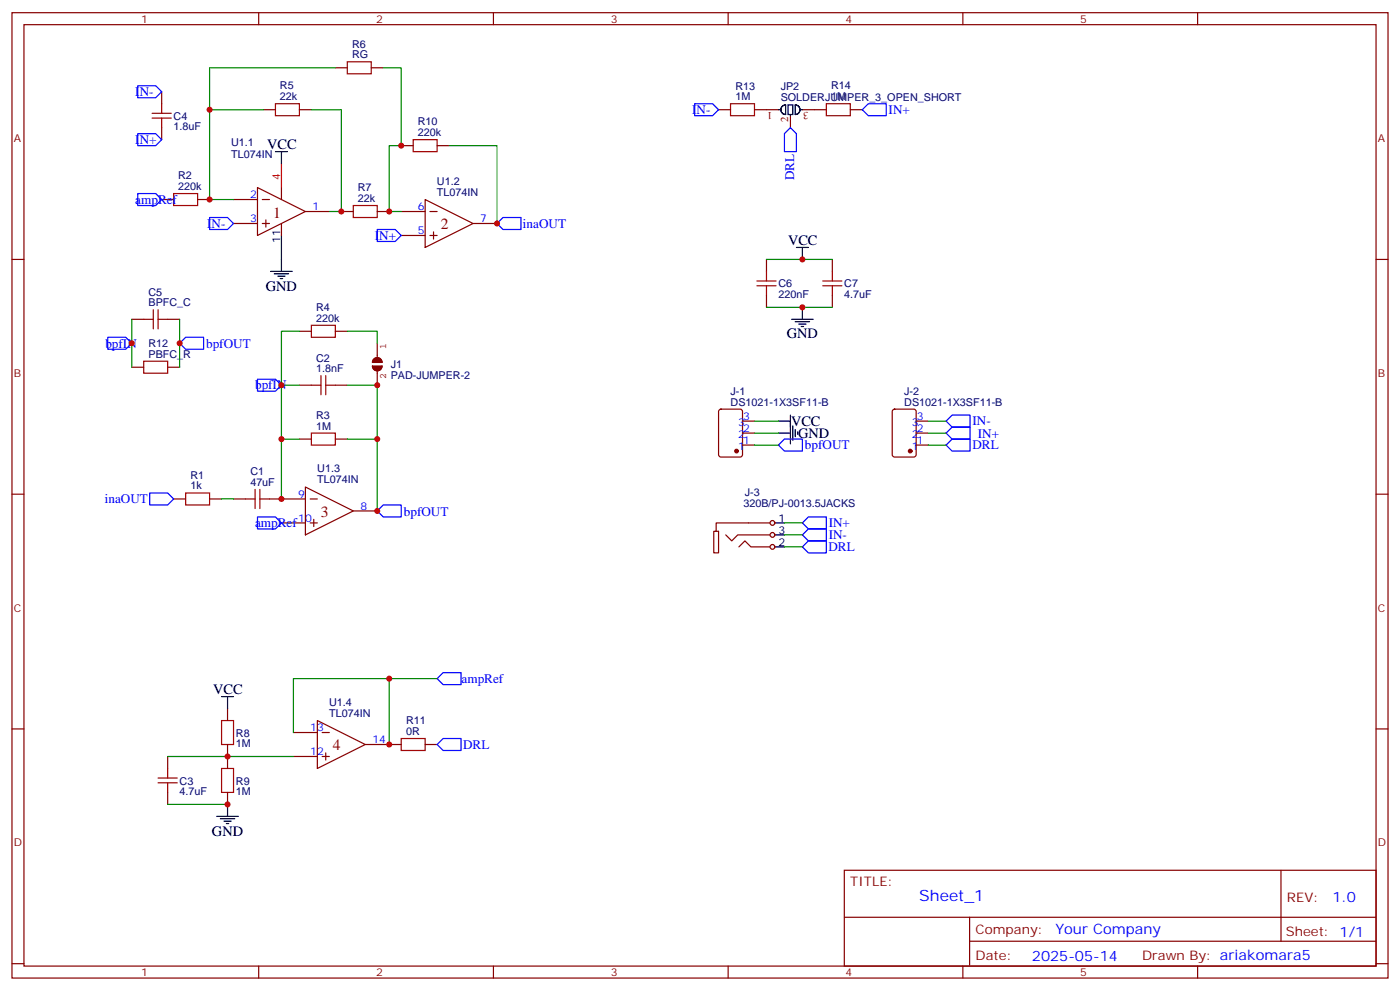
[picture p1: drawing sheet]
<svg xmlns="http://www.w3.org/2000/svg" width="412mm" height="292mm" viewBox="0 0 412 292" stroke-linecap="round" stroke-linejoin="round" font-family="sans-serif">
<g fill="none" stroke="#870000" stroke-width=".35">
<path d="M3.5 3.7h405.4v284.4h-405.4zM7.1 7.3h398.2v277.3h-398.2zM76.2 3.7v3.6M98.8 20h3.5M109.4 20h3.5M145.3 3.7v3.6M214.5 3.7v3.6M283.6 3.7v3.6M352.8 3.7v3.6M47.6 27v3.6M47.6 37.6v3.5M77.6 32.3h3.5"/>
<path d="M88.2 32.3h3.5M211.7 32.3h3.5M222.2 32.3h3.6M239.9 32.3h3.5M250.5 32.3h3.5M47.6 58.8h3.6M58.2 58.8h3.5M68.8 58.8h7M75.8 55.2l14.2 7.1-14.2 7.1zM77.3 58.8h2.1M82.9 55.2v3.6M118.2 42.9h3.5"/>
<path d="M125.2 58.8l14.1 7-14.1 7.1zM128.8 42.9h3.5M3.5 76.4h3.6M68.8 65.8h7M77.3 65.8h2.1M78.3 64.8v2.1M82.9 65.8v3.6M90 62.3h7M100.5 62.3h3.6M111.1 62.3h3.6M118.2 62.3h7M118.2 69.4h7"/>
<path d="M126.6 62.3h2.2M126.6 69.4h2.2M127.7 68.3v2.1M139.3 65.8h7.1M225.8 76.4v3.5M245.2 76.4v3.5M405.3 76.4h3.6M38.8 94.1h3.5M49.4 94.1h3.5M88.2 97.6h3.5M98.8 97.6h3.5M225.8 87v3.5"/>
<path d="M245.2 87v3.5M38.8 108.2h3.5M49.4 108.2h3.5M88.2 113.5h3.5M98.8 113.5h3.5M88.2 129.3h3.5M98.8 129.3h3.5M211.9 120.7l.5-.2h5.6l.7 .4v13l-.4 .7h-5.9l-.7-.4v-13zM218.7 131.1h3.5M218.7 127.6h3.5M218.7 124h3.5M263.1 120.7l.4-.2h5.7l.6 .4 .1 13-.5 .7h-5.9l-.6-.4-.1-13z"/>
<path d="M269.9 131.1h3.5M269.9 127.6h3.5M269.9 124h3.5M3.5 145.6h3.6M51.2 147h3.5M61.7 147h3.6M68.8 147h3.5M79.4 147h10.6M82.9 154h7.1M90 143.4l14.1 7.1-14.1 7.1zM91.4 147h2.1M91.4 154h2.1"/>
<path d="M92.4 153v2.1M104.1 150.5h7M213.8 157.6l1.7 1.7 1.8-1.7h10.2M227.5 154h-16.5v2.5h-.7v6.3h1.4v-6.3h-.7M405.3 145.6h3.6M217.7 161.1l1.7-1.8 1.8 1.8h6.3M3.5 214.7h3.6M67 208.7v3.5M67 219.3v7M86.4 215.8h7.1M93.5 212.2l14.1 7.1-14.1 7zM94.9 215.8h2.1"/>
<path d="M107.6 219.3h10.6M125.2 219.3h3.6M405.3 214.7h3.6M49.4 222.8v3.5M49.4 233.4v3.5M67 233.4v3.5M86.4 222.8h7.1M94.9 222.8h2.1M96 221.8v2.1M248.7 256.3h156.6v28.3h-156.6zM377.3 256.4v20.8M248.7 270.2h156.5"/>
<path d="M285.6 277.2h119.6M285.6 270.2v14.1M3.5 283.8h3.6M76.2 284.6v3.5M145.3 284.6v3.5M214.5 284.6v3.5M283.6 284.6v3.5M352.8 284.6v3.5M405.3 283.8h3.6"/>
</g>
<g fill="none" stroke="#000" stroke-width=".35">
<path d="M229.3 32.3h.7M231.4 33.7a1.41 1.41 0 0 1-1.4-1.4 1.41 1.41 0 0 1 1.4-1.4v2.8M232.1 30.9h1.4v2.8h-1.4zM232.8 33.7v.4M234.2 30.9a1.41 1.41 0 0 1 1.5 1.4 1.41 1.41 0 0 1-1.5 1.4zM235.7 32.3h.7M81.1 44.7h3.6M82.9 44.7v3.5M79.7 79.9h6.4M82.9 69.4v10.5M234.6 72.9h3.5M236.4 72.9v3.5"/>
<path d="M80.8 80.6h4.2M81.8 81.4h2.2M82.5 82.1h.8M233.2 94.1h6.3M234.2 94.8h4.3M235.3 95.5h2.1M236 96.2h.7M236.4 90.5v3.6M229.3 124h3.5M229.3 127.6h3.5M232.8 122.3v8.4M233.5 125.4v4.3"/>
<path d="M234.2 126.5v2.1M234.9 127.2v.7M227.5 157.6h3.6M227.5 154h3.6M227.5 161.1h3.6M65.3 205.2h3.5M67 205.2v3.5M67 236.9v3.6M63.9 240.5h6.3M64.9 241.2h4.2M66 241.9h2.1M66.7 242.6h.7"/>
</g>
<path d="M82.9 48.2v7" fill="none" stroke="#f00" stroke-width=".35"/>
<g fill="none" stroke="#a10000" stroke-width=".35">
<path d="M102.3 18.2h7.1v3.5h-7.1zM44.8 34.8h5.6M44.8 33.4h5.6M47.6 30.6v2.8M47.6 34.8v2.8M81.1 30.6h7.1v3.5h-7.1zM215.2 30.6h7v3.5h-7zM243.4 30.6h7.1v3.5h-7.1zM51.2 57h7v3.5h-7zM121.7 41.1h7.1v3.6h-7.1zM104.1 60.5h7v3.6h-7zM225.8 79.9v2.9"/>
<path d="M245.2 79.9v2.9M42.3 94.1h2.9M45.2 91.2v5.7M46.6 94.1h2.8M46.6 91.2v5.7M91.7 95.8h7.1v3.5h-7.1zM223 82.8h5.6M223 84.2h5.6M225.8 84.2v2.8M242.4 82.8h5.6M242.4 84.2h5.6M245.2 84.2v2.8"/>
<path d="M42.3 106.4h7.1v3.5h-7.1zM91.7 113.5h2.8M94.5 110.6v5.7M96 113.5h2.8M96 110.6v5.7M91.7 127.6h7.1v3.5h-7.1zM54.7 145.2h7v3.5h-7zM72.3 147h2.8M75.1 144.1v5.7M76.6 147h2.8M76.6 144.1v5.7M65.3 212.2h3.5v7.1h-3.5z"/>
<path d="M118.2 217.5h7v3.6h-7zM46.6 229.2h5.6M46.6 230.6h5.6M49.4 226.3v2.9M49.4 230.6v2.8M65.3 226.3h3.5v7.1h-3.5z"/>
</g>
<g fill="none" stroke="#008700" stroke-width=".35">
<path d="M98.8 20h-37.1v12.3M112.9 20h5.3v22.9h-3.5v19.4h3.5M77.6 32.3h-15.9v26.5h7.1M91.7 32.3h8.8v30h-3.5M132.3 42.9h14.1v22.9M225.8 76.4h19.4M38.8 94.1v14.1M52.9 94.1v14.1M88.2 97.6h-5.3v15.9M102.3 97.6h8.8v3.5M225.8 90.5h19.4M88.2 113.5h-5.3v15.8"/>
<path d="M102.3 113.5h8.8v15.8M88.2 129.3h-5.3v17.7M102.3 129.3h8.8v21.2M222.2 124h7.1M222.2 127.6h7.1M222.2 131.1h7.1M273.4 124h5.3M273.4 127.6h5.3M273.4 131.1h5.3M65.3 147h3.5M114.7 199.9h14.1M86.4 215.8v-15.9h28.3v19.4"/>
<path d="M49.4 222.8h37M49.4 236.9h17.6"/>
</g>
<g fill="none" stroke="#00f" stroke-width=".35">
<path d="M40.6 25.3h5.3l1.7 1.7-1.7 1.8h-5.3zM40.6 39.4h5.3l1.7 1.7-1.7 1.8h-5.3zM204.6 30.6h5.3l1.8 1.7-1.8 1.8h-5.3zM232.8 37.6l1.8 1.8v5.3h-3.5v-5.3zM254 32.3l1.8-1.7h5.3v3.5h-5.3zM40.6 57h5.3l1.7 1.8-1.7 1.7h-5.3zM61.7 64.1h5.3l1.8 1.7-1.8 1.8h-5.3zM111.1 67.6h5.3l1.8 1.8-1.8 1.7h-5.3zM146.4 65.8l1.8-1.7h5.3v3.5h-5.3zM31.7 99.3h5.3l1.8 1.8-1.8 1.8h-5.3zM52.9 101.1l1.8-1.8h5.3v3.6h-5.3zM75.8 111.7h5.3l1.8 1.8-1.8 1.7h-5.3z"/>
<path d="M229.3 131.1l1.8-1.8h5.3v3.6h-5.3zM278.7 131.1l1.8-1.8h5.3v3.6h-5.3zM278.7 127.6l1.8-1.8h5.3v3.5h-5.3zM278.7 124l1.8-1.7h5.3v3.5h-5.3zM44.1 145.2h5.3l1.8 1.8-1.8 1.7h-5.3zM75.8 152.3h5.3l1.8 1.7-1.8 1.8h-5.3zM111.1 150.5l1.8-1.8h5.3v3.6h-5.3zM128.8 199.9l1.7-1.8h5.3v3.5h-5.3zM130.5 217.5h5.3v3.6h-5.3l-1.7-1.8z"/>
</g>
<path d="M225.8 32.3h3.5M232.8 34.1v3.5M236.4 32.3h3.5M109.7 107.8h2.8a1.41 1.41 0 0 1-1.4 1.4 1.41 1.41 0 0 1-1.4-1.4zM110 105.9a1.41 1.41 0 0 1 1.6-.5 1.41 1.41 0 0 1 .9 1.4h-2.8zM111.1 101.1v4.2M111.1 109.2v4.3" fill="none" stroke="#850000" stroke-width=".35"/>
<g fill="#850000" stroke="#850000" stroke-width=".35">
<path d="M109.7 107.8h2.8a1.41 1.41 0 0 1-1.4 1.4 1.41 1.41 0 0 1-1.4-1.4z"/>
<path d="M110 105.9a1.41 1.41 0 0 1 1.6-.5 1.41 1.41 0 0 1 .9 1.4h-2.8z"/>
</g>
<g fill="#870000" stroke="#870000" stroke-width=".35">
<circle cx="268.1" cy="132.9" r=".53"/>
<circle cx="217" cy="132.9" r=".53"/>
</g>
<g fill="#f0f0f0" stroke="#870000" stroke-width=".35">
<circle cx="227.5" cy="161.1" r=".71"/>
<circle cx="227.5" cy="157.6" r=".71"/>
<circle cx="227.5" cy="154" r=".71"/>
</g>
<path d="M236.4 157.6l1.7-1.8h5.3v3.5h-5.3zM236.4 154l1.7-1.7h5.3v3.5h-5.3zM236.4 161.1l1.7-1.8h5.3v3.5h-5.3z" fill="none" stroke="#00f" stroke-width=".35"/>
<path d="M231.1 157.6h5.3M231.1 154h5.3M231.1 161.1h5.3" fill="none" stroke="#008700" stroke-width=".35"/>
<g fill="#c00">
<circle cx="61.7" cy="58.8" r=".88"/>
<circle cx="100.5" cy="62.3" r=".88"/>
<circle cx="114.7" cy="62.3" r=".88"/>
<circle cx="118.2" cy="42.9" r=".88"/>
<circle cx="61.7" cy="32.3" r=".88"/>
<circle cx="146.4" cy="65.8" r=".88"/>
<circle cx="82.9" cy="147" r=".88"/>
<circle cx="82.9" cy="129.3" r=".88"/>
<circle cx="111.1" cy="129.3" r=".88"/>
<circle cx="82.9" cy="113.5" r=".88"/>
<circle cx="111.1" cy="150.5" r=".88"/>
<circle cx="38.8" cy="101.1" r=".88"/>
<circle cx="52.9" cy="101.1" r=".88"/>
<circle cx="111.1" cy="113.5" r=".88"/>
<circle cx="67" cy="222.8" r=".88"/>
<circle cx="114.7" cy="219.3" r=".88"/>
<circle cx="67" cy="236.9" r=".88"/>
<circle cx="114.7" cy="199.9" r=".88"/>
<circle cx="236.4" cy="76.4" r=".88"/>
<circle cx="236.4" cy="90.5" r=".88"/>
</g>
<g font-size="4.6" fill="#800">
<text x="80.4" y="64.1">1</text>
<text x="129.8" y="67.6">2</text>
<text x="94.5" y="152.3">3</text>
<text x="98.1" y="221.1">4</text>
</g>
<text font-size="4.6" fill="#00f" x="270.8" y="265.4">Sheet_1</text>
<g font-size="4.2">
<text x="78.7" y="44">VCC</text>
<text x="232.1" y="72.2">VCC</text>
<text x="78.3" y="85.6">GND</text>
<text x="231.8" y="99.7">GND</text>
<text x="233" y="125.5">VCC</text>
<text x="235.1" y="129">GND</text>
<text x="62.8" y="204.5">VCC</text>
<text x="62.4" y="246.1">GND</text>
</g>
<g font-size="4.2" fill="#00f">
<text x="392.5" y="265.6">1.0</text>
<text x="310.9" y="275.2">Your Company</text>
<text x="304" y="283">2025-05-14</text>
</g>
<g font-size="3.9" fill="#00f">
<text x="39.9" y="28.3">IN-</text>
<text x="203.9" y="33.6">IN-</text>
<text x="261.8" y="33.6">IN+</text>
<text x="39.9" y="42.4">IN+</text>
<text x="233.9" y="53.1" transform="rotate(-90 233.9 53.1)">DRL</text>
<text x="39.9" y="60">ampRef</text>
<text x="61" y="67.1">IN-</text>
<text x="110.4" y="70.6">IN+</text>
<text x="154" y="67.2">inaOUT</text>
<text x="31" y="102.4">bpfIN</text>
<text x="60.7" y="102.5">bpfOUT</text>
<text x="75.1" y="114.7">bpfIN</text>
<text x="286.5" y="125.3">IN-</text>
<text x="288.1" y="129">IN+</text>
<text x="237.1" y="132.4">bpfOUT</text>
<text x="286.5" y="132.4">DRL</text>
<text x="30.9" y="148.1">inaOUT</text>
<text x="75.1" y="155.3">ampRef</text>
<text x="119" y="151.8">bpfOUT</text>
<text x="244.1" y="155.3">IN+</text>
<text x="244.1" y="158.8">IN-</text>
<text x="244" y="162.3">DRL</text>
<text x="136" y="201.2">ampRef</text>
<text x="136.4" y="220.6">DRL</text>
</g>
<g font-size="3.9" fill="#800">
<text x="250.5" y="260.9">TITLE:</text>
<text x="379.1" y="265.6">REV:</text>
<text x="287.4" y="275.1">Company:</text>
<text x="378.7" y="275.7">Sheet: 1/1</text>
<text x="287.4" y="282.8">Date:</text>
<text x="336.4" y="282.9">Drawn By: ariakomara5</text>
</g>
<g font-size="3.2" fill="#800">
<text x="41.6" y="6.7">1</text>
<text x="110.8" y="6.7">2</text>
<text x="179.9" y="6.7">3</text>
<text x="249.1" y="6.7">4</text>
<text x="318.2" y="6.7">5</text>
<text x="4.1" y="41.8">A</text>
<text x="405.9" y="41.8">A</text>
<text x="4.1" y="111">B</text>
<text x="405.9" y="111">B</text>
<text x="4.1" y="180.1">C</text>
<text x="405.9" y="180.1">C</text>
<text x="4.1" y="249.3">D</text>
<text x="405.9" y="249.3">D</text>
<text x="41.6" y="287.5">1</text>
<text x="110.8" y="287.5">2</text>
<text x="179.9" y="287.5">3</text>
<text x="249.1" y="287.5">4</text>
<text x="318.2" y="287.5">5</text>
</g>
<g font-size="3.2" fill="#000080">
<text x="103.7" y="17.1">RG</text>
<text x="103.7" y="14.1">R6</text>
<text x="82.5" y="29.5">22k</text>
<text x="82.5" y="26.2">R5</text>
<text x="216.6" y="29.5">1M</text>
<text x="216.6" y="26.4">R13</text>
<text x="230" y="29.8">SOLDERJUMPER_3_OPEN_SHORT</text>
<text x="230" y="26.6">JP2</text>
<text x="244.8" y="29.5">1M</text>
<text x="244.8" y="26.3">R14</text>
<text x="51.2" y="35.3">C4</text>
<text x="51.2" y="38.4">1.8uF</text>
<text x="123" y="40.1">220k</text>
<text x="123" y="36.8">R10</text>
<text x="68.1" y="46.4">TL074IN</text>
<text x="68.1" y="43.1">U1.1</text>
<text x="52.5" y="52.7">R2</text>
<text x="52.5" y="56">220k</text>
<text x="105.4" y="59.5">22k</text>
<text x="105.4" y="56.2">R7</text>
<text x="128.7" y="57.7">TL074IN</text>
<text x="128.7" y="54.4">U1.2</text>
<text x="43.8" y="87.1">C5</text>
<text x="229.3" y="87.7">220nF</text>
<text x="229.3" y="84.7">C6</text>
<text x="248.7" y="87.7">4.7uF</text>
<text x="248.7" y="84.7">C7</text>
<text x="43.8" y="90.2">BPFC_C</text>
<text x="93.1" y="94.8">220k</text>
<text x="93.1" y="91.7">R4</text>
<text x="43.8" y="105.3">PBFC_R</text>
<text x="43.8" y="102.3">R12</text>
<text x="93.1" y="106.5">C2</text>
<text x="93.1" y="109.6">1.8nF</text>
<text x="115.1" y="111.6">PAD-JUMPER-2</text>
<text x="115.1" y="108.5">J1</text>
<text x="215.2" y="119.5">DS1021-1X3SF11-B</text>
<text x="215.2" y="116.4">J-1</text>
<text x="266.4" y="119.5">DS1021-1X3SF11-B</text>
<text x="266.4" y="116.4">J-2</text>
<text x="93.1" y="123.4">R3</text>
<text x="93.1" y="126.5">1M</text>
<text x="56.1" y="141.1">R1</text>
<text x="73.7" y="143.1">47uF</text>
<text x="73.7" y="140">C1</text>
<text x="93.4" y="142.3">TL074IN</text>
<text x="93.4" y="139.1">U1.3</text>
<text x="56.1" y="144.1">1k</text>
<text x="219" y="149.4">320B/PJ-0013.5JACKS</text>
<text x="219.4" y="146.1">J-3</text>
<text x="97" y="207.8">U1.4</text>
<text x="97" y="211.1">TL074IN</text>
<text x="119.6" y="213.4">R11</text>
<text x="69.5" y="220">1M</text>
<text x="69.5" y="217">R8</text>
<text x="119.6" y="216.5">0R</text>
<text x="52.9" y="231.1">C3</text>
<text x="69.5" y="231.1">R9</text>
<text x="52.9" y="234.2">4.7uF</text>
<text x="69.5" y="234.2">1M</text>
</g>
<g font-size="3.2" fill="#840000">
<text x="227.5" y="33" transform="rotate(-180 227.5 33)">1</text>
<text x="232.1" y="35.8" transform="rotate(-90 232.1 35.8)">2</text>
<text x="238.1" y="33" transform="rotate(-180 238.1 33)">3</text>
</g>
<text font-size="3.2" fill="#f00" x="82.5" y="53.1" transform="rotate(-90 82.5 53.1)">4</text>
<g font-size="3.2" fill="#00f">
<text x="73.7" y="58.4">2</text>
<text x="73.7" y="65.5">3</text>
<text x="92.1" y="61.9">1</text>
<text x="123.1" y="61.9">6</text>
<text x="141.5" y="65.5">7</text>
<text x="123.1" y="69">5</text>
<text x="217.4" y="125.4">3</text>
<text x="218.9" y="123.7">3</text>
<text x="268.6" y="125.4">3</text>
<text x="270.1" y="123.7">3</text>
<text x="217.4" y="129">2</text>
<text x="218.9" y="130.7">1</text>
<text x="218.9" y="127.2">2</text>
<text x="268.6" y="129">2</text>
<text x="270.1" y="130.7">1</text>
<text x="270.1" y="127.2">2</text>
<text x="217.4" y="132.5">1</text>
<text x="268.6" y="132.5">1</text>
<text x="87.8" y="146.6">9</text>
<text x="87.8" y="153.7">10</text>
<text x="106.2" y="150.1">8</text>
<text x="91.4" y="215.4">13</text>
<text x="109.7" y="218.9">14</text>
<text x="91.4" y="222.5">12</text>
</g>
<g font-size="3.2">
<text x="82.5" y="71.5" transform="rotate(-90 82.5 71.5)">11</text>
<text x="229.3" y="153.7">1</text>
<text x="229.3" y="157.2">3</text>
<text x="229.3" y="160.7">2</text>
</g>
<g font-size="2.8" fill="#840000">
<text x="113.8" y="102.9" transform="rotate(-90 113.8 102.9)">1</text>
<text x="113.8" y="111.7" transform="rotate(-90 113.8 111.7)">2</text>
</g>
</svg>
